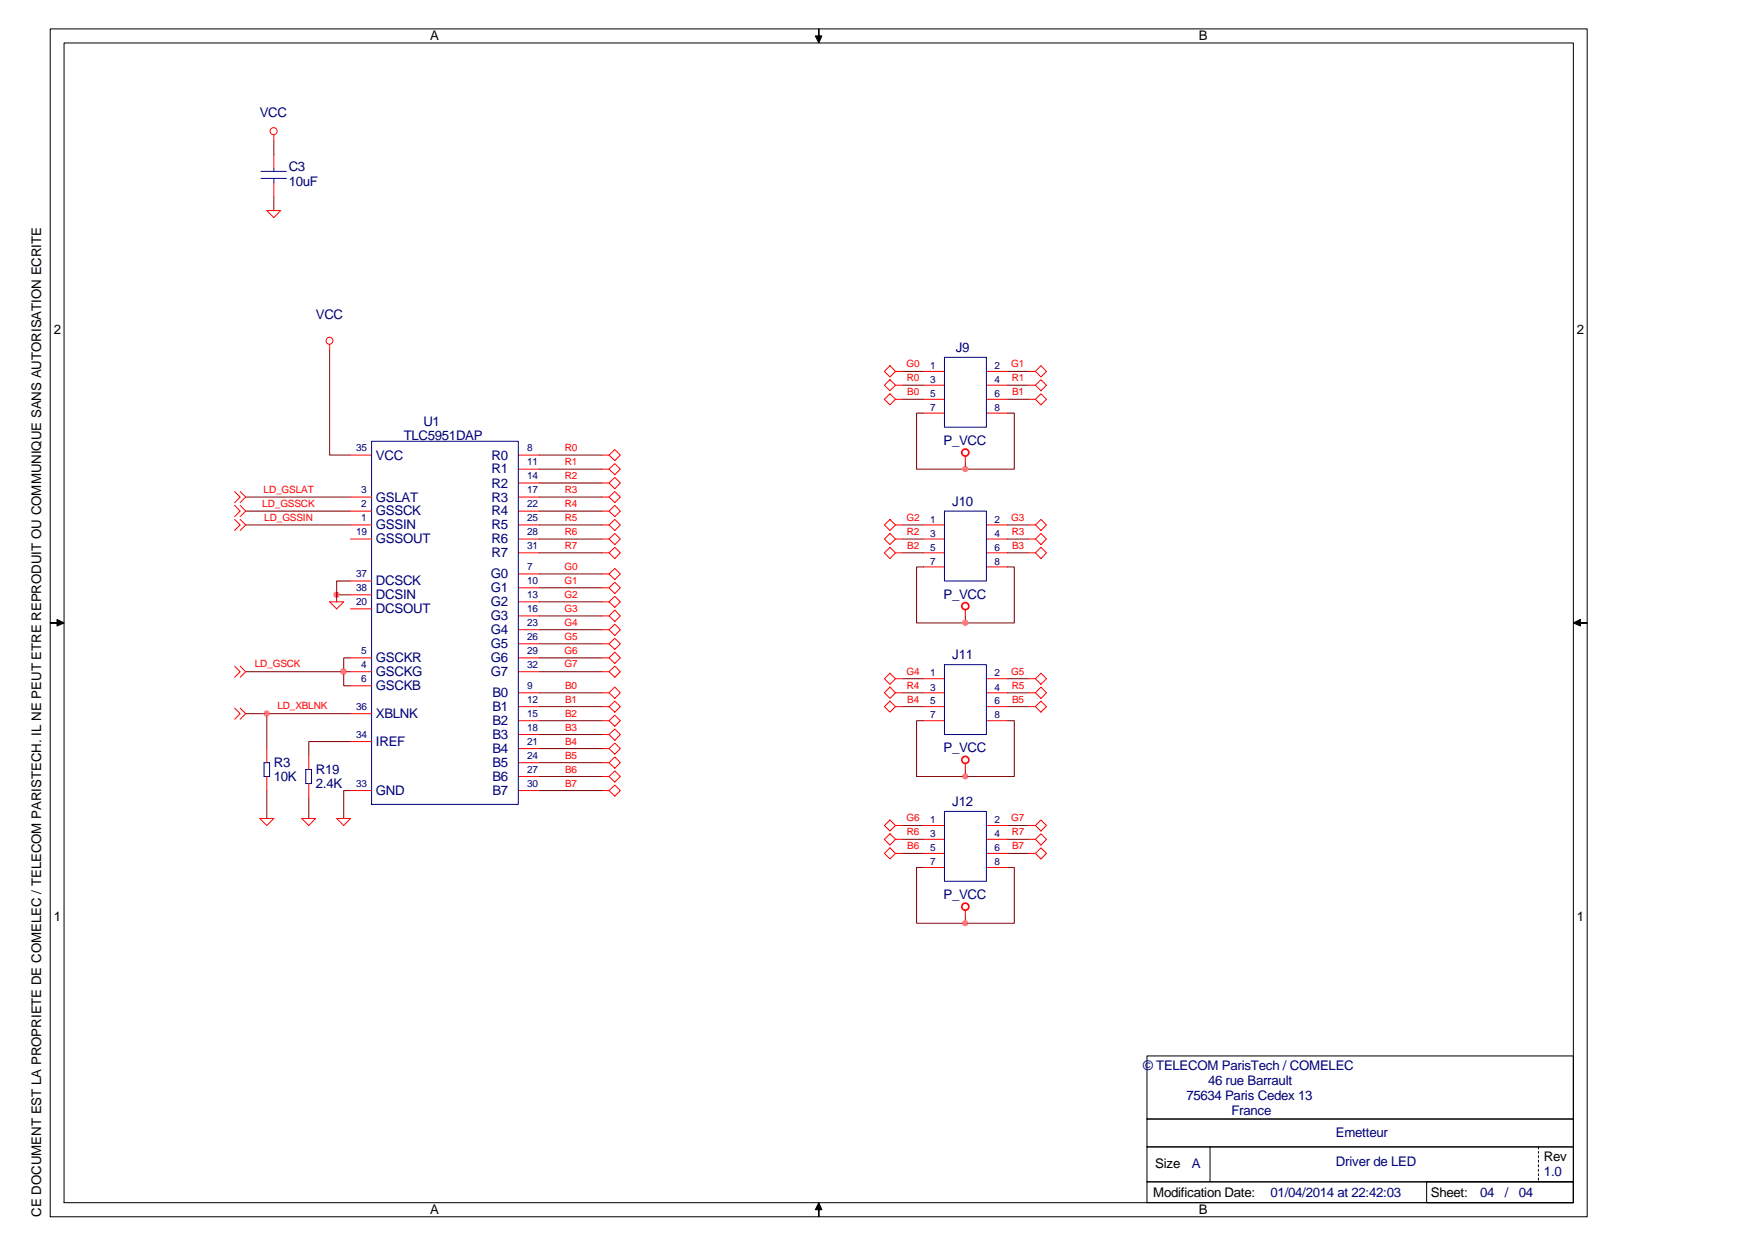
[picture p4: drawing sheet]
<svg xmlns="http://www.w3.org/2000/svg" width="297mm" height="210mm" viewBox="0 0 297 210" stroke-linecap="round" stroke-linejoin="round" font-family="sans-serif">
<path d="M55.5 59v17.7h3.6M41.4 86.1h17.7M41.4 83.7h17.7M41.4 88.4h17.7M57.9 113.2h1.2M59.1 110.8h-1.2v4.7h1.2M41.4 120.2h17.7M52 134.4v3.5M59.1 133.2h-1.2v4.7M59.1 124.9h-7.1v2.4" fill="none" stroke="#800000" stroke-width=".17"/>
<circle cx="57.9" cy="113.1" r=".45" fill="#f0f"/>
<circle cx="57.9" cy="113.1" r=".45" fill="none" stroke="#f0f" stroke-width=".17"/>
<path d="M41.4 113.2h16.5" fill="none" stroke="#800000" stroke-width=".17"/>
<circle cx="57.9" cy="113.1" r=".45" fill="#f0f"/>
<circle cx="57.9" cy="113.1" r=".45" fill="none" stroke="#f0f" stroke-width=".17"/>
<path d="M56.7 100.2h2.4" fill="none" stroke="#800000" stroke-width=".17"/>
<circle cx="56.7" cy="100.2" r=".45" fill="#f0f"/>
<circle cx="56.7" cy="100.2" r=".45" fill="none" stroke="#f0f" stroke-width=".17"/>
<path d="M59.1 97.9h-2.4v3.5M45 120.2v5.9" fill="none" stroke="#800000" stroke-width=".17"/>
<circle cx="44.9" cy="120.2" r=".45" fill="#f0f"/>
<circle cx="44.9" cy="120.2" r=".45" fill="none" stroke="#f0f" stroke-width=".17"/>
<g fill="none" stroke="#800000" stroke-width=".17">
<path d="M90.8 76.7h10.6M90.8 79h10.6M152.1 62.6h3.5M152.1 64.9h3.5M152.1 67.3h3.5M169.7 62.6h3.6M169.7 64.9h3.6M169.7 67.3h3.6M90.8 81.4h10.6M90.8 83.7h10.6M90.8 86.1h10.6M90.8 88.4h10.6"/>
<path d="M90.8 90.8h10.6M90.8 93.1h10.6M90.8 96.7h10.6M90.8 99h10.6M152.1 88.4h3.5M152.1 90.8h3.5M152.1 93.1h3.5M169.7 88.4h3.6M169.7 90.8h3.6M169.7 93.1h3.6M90.8 101.4h10.6M90.8 103.8h10.6"/>
<path d="M90.8 106.1h10.6M90.8 108.5h10.6M90.8 110.8h10.6M90.8 113.2h10.6M90.8 116.7h10.6M90.8 119h10.6M152.1 116.7h3.5M152.1 119h3.5M152.1 114.3h3.5M169.7 116.7h3.6M169.7 119h3.6M169.7 114.3h3.6"/>
<path d="M45 133.2v4.7M90.8 121.4h10.6M90.8 123.7h10.6M90.8 126.1h10.6M90.8 128.5h10.6M90.8 130.8h10.6M90.8 133.2h10.6M152.1 139.1h3.5M169.7 139.1h3.6M152.1 143.8h3.5M152.1 141.4h3.5M155.6 146.1h-1.2v9.4h16.5v-9.4h-1.2"/>
<path d="M162.6 154.3v1.2M169.7 143.8h3.6M169.7 141.4h3.6"/>
</g>
<circle cx="162.6" cy="155.5" r=".44" fill="#f0f"/>
<circle cx="162.6" cy="155.5" r=".44" fill="none" stroke="#f0f" stroke-width=".17"/>
<path d="M155.6 121.4h-1.2v9.4h16.5v-9.4h-1.2M162.6 129.6v1.2" fill="none" stroke="#800000" stroke-width=".17"/>
<circle cx="162.6" cy="130.8" r=".44" fill="#f0f"/>
<circle cx="162.6" cy="130.8" r=".44" fill="none" stroke="#f0f" stroke-width=".17"/>
<path d="M155.6 69.6h-1.2v9.4h16.5v-9.4h-1.2M162.6 77.9v1.1" fill="none" stroke="#800000" stroke-width=".17"/>
<circle cx="162.6" cy="79" r=".44" fill="#f0f"/>
<circle cx="162.6" cy="79" r=".44" fill="none" stroke="#f0f" stroke-width=".17"/>
<path d="M155.6 95.5h-1.2v9.4h16.5v-9.4h-1.2M162.6 103.8v1.1" fill="none" stroke="#800000" stroke-width=".17"/>
<circle cx="162.6" cy="104.9" r=".45" fill="#f0f"/>
<circle cx="162.6" cy="104.9" r=".45" fill="none" stroke="#f0f" stroke-width=".17"/>
<path d="M46.1 23.7v2.4M46.1 33.1v2.4" fill="none" stroke="#800000" stroke-width=".17"/>
<g fill="none" stroke="#f00" stroke-width=".17">
<path d="M45 35.5h2.3l-1.2 1.2zM46.1 22.7v1M46.1 26.1v2.3M46.1 30.8v2.3M55.5 58v1M59.1 76.7h3.5M87.3 76.7h3.5M87.3 79h3.5M101.4 76.7h1.2M101.4 79h1.2M102.6 76.7l1-1 .9 1-.9 .9zM102.6 79l1-.9 .9 .9-.9 1z"/>
<path d="M149 67.3l.9-1 1 1-1 .9zM149.9 61.6l1 1-1 .9-.9-.9zM149.9 64l1 .9-1 .9-.9-.9zM150.9 62.6h1.2M150.9 64.9h1.2M150.9 67.3h1.2M155.6 62.6h3.5M155.6 64.9h3.5M155.6 67.3h3.5M155.6 69.6h3.5M162.6 76.9v1M166.2 62.6h3.5"/>
<path d="M166.2 64.9h3.5M166.2 67.3h3.5M166.2 69.6h3.5M173.3 62.6h1.2M173.3 64.9h1.2M173.3 67.3h1.2M174.5 64.9l.9-.9 .9 .9-.9 .9zM174.5 67.3l.9-1 .9 1-.9 .9zM175.4 61.6l.9 1-.9 .9-.9-.9zM39.5 85.1l1 1-1 .9M39.5 82.8l1 .9-1 1M39.5 87.5l1 .9-1 1"/>
<path d="M40.5 85.1l.9 1-.9 .9M40.5 82.8l.9 .9-.9 1M40.5 87.5l.9 .9-.9 1M59.1 83.7h3.5M59.1 86.1h3.5M59.1 88.4h3.5M59.1 90.8h3.5M59.1 97.9h3.5M87.3 81.4h3.5M87.3 83.7h3.5M87.3 86.1h3.5M87.3 88.4h3.5"/>
<path d="M87.3 90.8h3.5M87.3 93.1h3.5M87.3 96.7h3.5M87.3 99h3.5M101.4 81.4h1.2M101.4 83.7h1.2M101.4 86.1h1.2M101.4 88.4h1.2M101.4 90.8h1.2M101.4 93.1h1.2M101.4 96.7h1.2M101.4 99h1.2"/>
<path d="M102.6 81.4l1-1 .9 1-.9 .9zM102.6 83.7l1-.9 .9 .9-.9 1zM102.6 88.4l1-.9 .9 .9-.9 1zM102.6 90.8l1-.9 .9 .9-.9 .9zM102.6 93.1l1-.9 .9 .9-.9 1zM102.6 96.7l1-.9 .9 .9-.9 .9zM102.6 99l1-.9 .9 .9-.9 1zM103.6 85.1l.9 1-.9 .9-1-.9zM149.9 87.5l1 .9-1 1-.9-1zM149.9 89.9l1 .9-1 .9-.9-.9zM149.9 92.2l1 .9-1 1-.9-1zM150.9 88.4h1.2"/>
<path d="M150.9 90.8h1.2M150.9 93.1h1.2M155.6 88.4h3.5M155.6 90.8h3.5M155.6 93.1h3.5M155.6 95.5h3.5M166.2 88.4h3.5M166.2 90.8h3.5M166.2 93.1h3.5M166.2 95.5h3.5M173.3 88.4h1.2M173.3 90.8h1.2"/>
<path d="M173.3 93.1h1.2M174.5 88.4l.9-.9 .9 .9-.9 1zM174.5 90.8l.9-.9 .9 .9-.9 .9zM174.5 93.1l.9-.9 .9 .9-.9 1zM39.5 112.2l1 1-1 .9M39.5 119.3l1 .9-1 1M40.5 112.2l.9 1-.9 .9M40.5 119.3l.9 .9-.9 1M55.5 101.4h2.4l-1.2 1.2zM59.1 110.8h3.5M59.1 113.2h3.5M59.1 102.6h3.5"/>
<path d="M59.1 100.2h3.5M59.1 115.5h3.5M87.3 101.4h3.5M87.3 103.8h3.5M87.3 106.1h3.5M87.3 108.5h3.5M87.3 110.8h3.5M87.3 113.2h3.5M87.3 116.7h3.5M87.3 119h3.5M101.4 101.4h1.2M101.4 103.8h1.2"/>
<path d="M101.4 106.1h1.2M101.4 108.5h1.2M101.4 110.8h1.2M101.4 113.2h1.2M101.4 116.7h1.2M101.4 119h1.2M102.6 101.4l1-.9 .9 .9-.9 .9zM102.6 103.8l1-1 .9 1-.9 .9zM102.6 106.1l1-.9 .9 .9-.9 1zM102.6 108.5l1-1 .9 1-.9 .9zM102.6 110.8l1-.9 .9 .9-.9 1zM102.6 113.2l1-1 .9 1-.9 .9z"/>
<path d="M102.6 116.7l1-1 .9 1-.9 .9zM102.6 119l1-.9 .9 .9-.9 1zM149.9 118.1l1 .9-1 1-.9-1zM149.9 115.7l1 1-1 .9-.9-.9zM149.9 113.4l1 .9-1 1-.9-1zM150.9 116.7h1.2M150.9 119h1.2M150.9 114.3h1.2M155.6 116.7h3.5M155.6 119h3.5M155.6 114.3h3.5M162.6 102.7v1.1"/>
<path d="M166.2 116.7h3.5M166.2 119h3.5M166.2 114.3h3.5M173.3 116.7h1.2M173.3 119h1.2M173.3 114.3h1.2M174.5 114.3l.9-.9 .9 .9-.9 1zM174.5 119l.9-.9 .9 .9-.9 1zM175.4 115.7l.9 1-.9 .9-.9-.9zM43.8 137.9h2.3l-1.1 1.2zM45 126.1v2.4M45 130.8v2.4"/>
<path d="M50.8 137.9h2.4l-1.2 1.2zM52 127.3v2.3M52 132v2.4M56.7 137.9h2.4l-1.2 1.2zM59.1 133.2h3.5M59.1 120.2h3.5M59.1 124.9h3.5M87.3 121.4h3.5M87.3 123.7h3.5M87.3 126.1h3.5M87.3 128.5h3.5M87.3 130.8h3.5"/>
<path d="M87.3 133.2h3.5M101.4 121.4h1.2M101.4 123.7h1.2M101.4 126.1h1.2M101.4 128.5h1.2M101.4 130.8h1.2M101.4 133.2h1.2M102.6 121.4l1-.9 .9 .9-.9 .9zM102.6 123.7l1-.9 .9 .9-.9 1zM102.6 126.1l1-.9 .9 .9-.9 .9zM102.6 128.5l1-1 .9 1-.9 .9zM102.6 130.8l1-.9 .9 .9-.9 .9z"/>
<path d="M102.6 133.2l1-1 .9 1-.9 .9zM149.9 138.1l1 1-1 .9-.9-.9zM150.9 139.1h1.2M155.6 121.4h3.5M155.6 139.1h3.5M162.6 128.7v.9M166.2 121.4h3.5M166.2 139.1h3.5M173.3 139.1h1.2M174.5 139.1l.9-1 .9 1-.9 .9zM149 141.4l.9-.9 1 .9-1 1zM149.9 142.8l1 1-1 .9-.9-.9z"/>
<path d="M150.9 141.4h1.2M150.9 143.8h1.2M155.6 141.4h3.5M155.6 143.8h3.5M155.6 146.1h3.5M162.6 153.4v.9M166.2 141.4h3.5M166.2 143.8h3.5M166.2 146.1h3.5M173.3 141.4h1.2M173.3 143.8h1.2M174.5 141.4l.9-.9 .9 .9-.9 1z"/>
<path d="M174.5 143.8l.9-1 .9 1-.9 .9z"/>
<circle cx="46.1" cy="22.1" r=".59"/>
<circle cx="55.5" cy="57.4" r=".59"/>
</g>
<path d="M44 28.9h4.3M44 30.1h4.3M46.1 28.4v.5M46.1 30.1v.7M62.6 74.3h24.7v61.2h-24.7zM159.1 60.2h7.1v11.8h-7.1zM159.1 86.1h7.1v11.8h-7.1zM159.1 112h7.1v11.7h-7.1zM44.5 128.5h.9v2.3h-.9zM51.5 129.6h1v2.4h-1zM159.1 136.7h7.1v11.8h-7.1z" fill="none" stroke="#000080" stroke-width=".17"/>
<g fill="#000">
<path d="M138 4.9v1.2h.5l-.5 1.1-.6-1.1h.6z" fill-rule="evenodd"/>
<path d="M8.5 104.9h1.1v-.5l1.2 .5-1.2 .6v-.6z" fill-rule="evenodd"/>
<path d="M265.1 104.9l1.2-.5v.5h1.1h-1.1v.6z" fill-rule="evenodd"/>
<path d="M138 202.6l.5 1.2h-.5v1.2v-1.2h-.6z" fill-rule="evenodd"/>
</g>
<g fill="none" stroke="#000" stroke-width=".17">
<path d="M8.5 4.9h258.9v200.1h-258.9zM10.8 7.2h254.3v195.4h-254.3zM138 4.9v1.2h.5l-.5 1.1-.6-1.1h.6zM8.5 104.9h1.1v-.5l1.2 .5-1.2 .6v-.6zM265.1 104.9l1.2-.5v.5h1.1h-1.1v.6zM193.2 177.9h71.9v10.6h-71.9zM193.2 199.1h71.9v3.5h-71.9zM193.2 188.5h71.9v4.7h-71.9zM193.2 193.2h71.9v5.9h-71.9zM203.9 193.2v5.9M240.4 199.1h24.7v3.5h-24.7zM259.2 193.2v.3"/>
<path d="M259.2 194v.3M259.2 194.7v.3M259.2 195.5v.3M259.2 196.2v.4M259.2 197v.3M259.2 197.7v.3M259.2 198.5v.3M138 202.6l.5 1.2h-.5v1.2v-1.2h-.6z"/>
</g>
<g fill="none" stroke="#f00" stroke-width=".28">
<circle cx="162.6" cy="76.2" r=".59"/>
<circle cx="162.6" cy="102.1" r=".59"/>
<circle cx="162.6" cy="128" r=".6"/>
<circle cx="162.6" cy="152.7" r=".6"/>
</g>
<g font-size="2.2">
<text x="72.5" y="6.8">A</text>
<text x="202" y="6.8">B</text>
<text x="9.1" y="56.2">2</text>
<text x="265.7" y="56.2">2</text>
<text x="9.1" y="155.1">1</text>
<text x="265.7" y="155.1">1</text>
<text x="194.6" y="196.7">Size</text>
<text x="260.1" y="195.7">Rev</text>
<text x="194.3" y="201.7">Modification Date:</text>
<text x="241.1" y="201.6">Sheet:</text>
<text x="6.9" y="205" transform="rotate(-90 6.9 205)">CE DOCUMENT EST LA PROPRIETE DE COMELEC / TELECOM PARISTECH. IL NE PEUT ETRE REPRODUIT OU COMMUNIQUE SANS AUTORISATION ECRITE</text>
<text x="72.5" y="204.6">A</text>
<text x="202" y="204.6">B</text>
</g>
<g font-size="2.2" fill="#000080">
<text x="43.8" y="19.6">VCC</text>
<text x="48.6" y="28.8">C3</text>
<text x="48.6" y="31.4">10uF</text>
<text x="53.2" y="53.8">VCC</text>
<text x="161" y="59.3">J9</text>
<text x="71.3" y="71.8">U1</text>
<text x="63.3" y="77.4">VCC</text>
<text x="68" y="74">TLC5951DAP</text>
<text x="82.8" y="77.4">R0</text>
<text x="159" y="75">P_VCC</text>
<text x="82.8" y="82.1">R2</text>
<text x="82.8" y="79.8">R1</text>
<text x="63.3" y="89.2">GSSIN</text>
<text x="63.3" y="86.8">GSSCK</text>
<text x="63.3" y="84.5">GSLAT</text>
<text x="82.8" y="89.2">R5</text>
<text x="82.8" y="86.8">R4</text>
<text x="82.8" y="84.5">R3</text>
<text x="160.4" y="85.2">J10</text>
<text x="63.3" y="91.5">GSSOUT</text>
<text x="82.8" y="93.9">R7</text>
<text x="82.8" y="91.5">R6</text>
<text x="63.3" y="98.6">DCSCK</text>
<text x="63.3" y="101">DCSIN</text>
<text x="82.7" y="99.8">G1</text>
<text x="82.7" y="97.4">G0</text>
<text x="159" y="100.9">P_VCC</text>
<text x="63.3" y="103.3">DCSOUT</text>
<text x="82.7" y="106.8">G4</text>
<text x="82.7" y="104.5">G3</text>
<text x="82.7" y="102.2">G2</text>
<text x="63.3" y="113.9">GSCKG</text>
<text x="63.3" y="111.5">GSCKR</text>
<text x="82.7" y="113.9">G7</text>
<text x="82.7" y="111.5">G6</text>
<text x="82.7" y="109.2">G5</text>
<text x="160.4" y="111.1">J11</text>
<text x="63.3" y="116.2">GSCKB</text>
<text x="83" y="119.8">B1</text>
<text x="83" y="117.4">B0</text>
<text x="63.3" y="125.7">IREF</text>
<text x="63.3" y="120.9">XBLNK</text>
<text x="83" y="124.5">B3</text>
<text x="83" y="122.1">B2</text>
<text x="46.1" y="131.6">10K</text>
<text x="46.1" y="129.2">R3</text>
<text x="53.2" y="130.4">R19</text>
<text x="83" y="131.6">B6</text>
<text x="83" y="129.2">B5</text>
<text x="83" y="126.8">B4</text>
<text x="159" y="126.7">P_VCC</text>
<text x="53.2" y="132.7">2.4K</text>
<text x="63.3" y="133.9">GND</text>
<text x="83" y="133.9">B7</text>
<text x="160.4" y="135.8">J12</text>
<text x="159" y="151.5">P_VCC</text>
<text x="192.6" y="180.3">© TELECOM ParisTech / COMELEC</text>
<text x="199.9" y="185.4">75634 Paris Cedex 13</text>
<text x="203.5" y="182.8">46 rue Barrault</text>
<text x="207.5" y="187.9">France</text>
<text x="225.1" y="191.6">Emetteur</text>
<text x="200.8" y="196.7">A</text>
<text x="225.1" y="196.4">Driver de LED</text>
<text x="214.1" y="201.7">01/04/2014 at 22:42:03</text>
<text x="249.4" y="201.6">04</text>
<text x="253.5" y="201.6">/</text>
<text x="255.9" y="201.6">04</text>
<text x="260.1" y="198.1">1.0</text>
</g>
<g font-size="1.7" fill="#f00">
<text x="152.7" y="61.9">G0</text>
<text x="152.8" y="64.3">R0</text>
<text x="170.4" y="61.9">G1</text>
<text x="170.5" y="64.3">R1</text>
<text x="152.9" y="66.6">B0</text>
<text x="170.5" y="66.6">B1</text>
<text x="95.2" y="76">R0</text>
<text x="44.4" y="83.1">LD_GSLAT</text>
<text x="95.2" y="78.4">R1</text>
<text x="95.2" y="80.7">R2</text>
<text x="95.2" y="83.1">R3</text>
<text x="44.2" y="85.4">LD_GSSCK</text>
<text x="44.5" y="87.8">LD_GSSIN</text>
<text x="95.2" y="85.4">R4</text>
<text x="95.2" y="87.8">R5</text>
<text x="152.7" y="87.8">G2</text>
<text x="170.4" y="87.8">G3</text>
<text x="95.2" y="90.1">R6</text>
<text x="95.2" y="92.5">R7</text>
<text x="152.8" y="90.1">R2</text>
<text x="152.9" y="92.5">B2</text>
<text x="170.5" y="90.1">R3</text>
<text x="170.5" y="92.5">B3</text>
<text x="95.1" y="96.1">G0</text>
<text x="95.1" y="98.4">G1</text>
<text x="95.1" y="100.7">G2</text>
<text x="95.1" y="103">G3</text>
<text x="95.1" y="105.4">G4</text>
<text x="95.1" y="107.7">G5</text>
<text x="42.9" y="112.4">LD_GSCK</text>
<text x="95.1" y="110.1">G6</text>
<text x="95.1" y="112.4">G7</text>
<text x="152.7" y="113.7">G4</text>
<text x="170.4" y="113.7">G5</text>
<text x="46.7" y="119.5">LD_XBLNK</text>
<text x="95.2" y="116">B0</text>
<text x="95.2" y="118.4">B1</text>
<text x="152.8" y="116">R4</text>
<text x="152.9" y="118.4">B4</text>
<text x="170.5" y="116">R5</text>
<text x="170.5" y="118.4">B5</text>
<text x="95.2" y="120.7">B2</text>
<text x="95.2" y="123.1">B3</text>
<text x="95.2" y="125.4">B4</text>
<text x="95.2" y="127.8">B5</text>
<text x="95.2" y="130.2">B6</text>
<text x="95.2" y="132.5">B7</text>
<text x="152.7" y="138.3">G6</text>
<text x="152.8" y="140.7">R6</text>
<text x="152.9" y="143">B6</text>
<text x="170.4" y="138.3">G7</text>
<text x="170.5" y="140.7">R7</text>
<text x="170.5" y="143">B7</text>
</g>
<g font-size="1.7" fill="#000080">
<text x="156.7" y="64.5">3</text>
<text x="156.7" y="62.2">1</text>
<text x="167.6" y="64.5">4</text>
<text x="167.6" y="62.2">2</text>
<text x="156.7" y="69.2">7</text>
<text x="156.7" y="66.9">5</text>
<text x="167.6" y="69.2">8</text>
<text x="167.6" y="66.9">6</text>
<text x="60" y="76">35</text>
<text x="88.8" y="76">8</text>
<text x="60.9" y="83.1">3</text>
<text x="88.8" y="83.1">17</text>
<text x="88.8" y="80.7">14</text>
<text x="88.8" y="78.4">11</text>
<text x="60.9" y="87.8">1</text>
<text x="60.9" y="85.4">2</text>
<text x="88.8" y="87.8">25</text>
<text x="88.8" y="85.4">22</text>
<text x="156.7" y="88.1">1</text>
<text x="167.6" y="88.1">2</text>
<text x="60" y="90.1">19</text>
<text x="88.8" y="92.5">31</text>
<text x="88.8" y="90.1">28</text>
<text x="156.7" y="95.1">7</text>
<text x="156.7" y="92.8">5</text>
<text x="156.7" y="90.4">3</text>
<text x="167.6" y="95.1">8</text>
<text x="167.6" y="92.8">6</text>
<text x="167.6" y="90.4">4</text>
<text x="60" y="101.9">20</text>
<text x="60" y="99.6">38</text>
<text x="60" y="97.2">37</text>
<text x="88.8" y="100.7">13</text>
<text x="88.8" y="98.4">10</text>
<text x="88.8" y="96">7</text>
<text x="88.8" y="107.8">26</text>
<text x="88.8" y="105.5">23</text>
<text x="88.8" y="103.1">16</text>
<text x="60.9" y="110.2">5</text>
<text x="60.9" y="112.5">4</text>
<text x="88.8" y="112.5">32</text>
<text x="88.8" y="110.2">29</text>
<text x="156.7" y="114">1</text>
<text x="167.6" y="114">2</text>
<text x="60" y="119.5">36</text>
<text x="60.9" y="114.9">6</text>
<text x="88.8" y="118.4">12</text>
<text x="88.8" y="116">9</text>
<text x="156.7" y="118.7">5</text>
<text x="156.7" y="116.3">3</text>
<text x="167.6" y="118.7">6</text>
<text x="167.6" y="116.3">4</text>
<text x="60" y="124.3">34</text>
<text x="88.8" y="125.4">21</text>
<text x="88.8" y="123.1">18</text>
<text x="88.8" y="120.7">15</text>
<text x="156.7" y="121">7</text>
<text x="167.6" y="121">8</text>
<text x="88.8" y="130.2">27</text>
<text x="88.8" y="127.8">24</text>
<text x="60" y="132.5">33</text>
<text x="88.8" y="132.5">30</text>
<text x="156.7" y="143.4">5</text>
<text x="156.7" y="141">3</text>
<text x="156.7" y="138.7">1</text>
<text x="167.6" y="143.4">6</text>
<text x="167.6" y="141">4</text>
<text x="167.6" y="138.7">2</text>
<text x="156.7" y="145.8">7</text>
<text x="167.6" y="145.8">8</text>
</g>
</svg>
